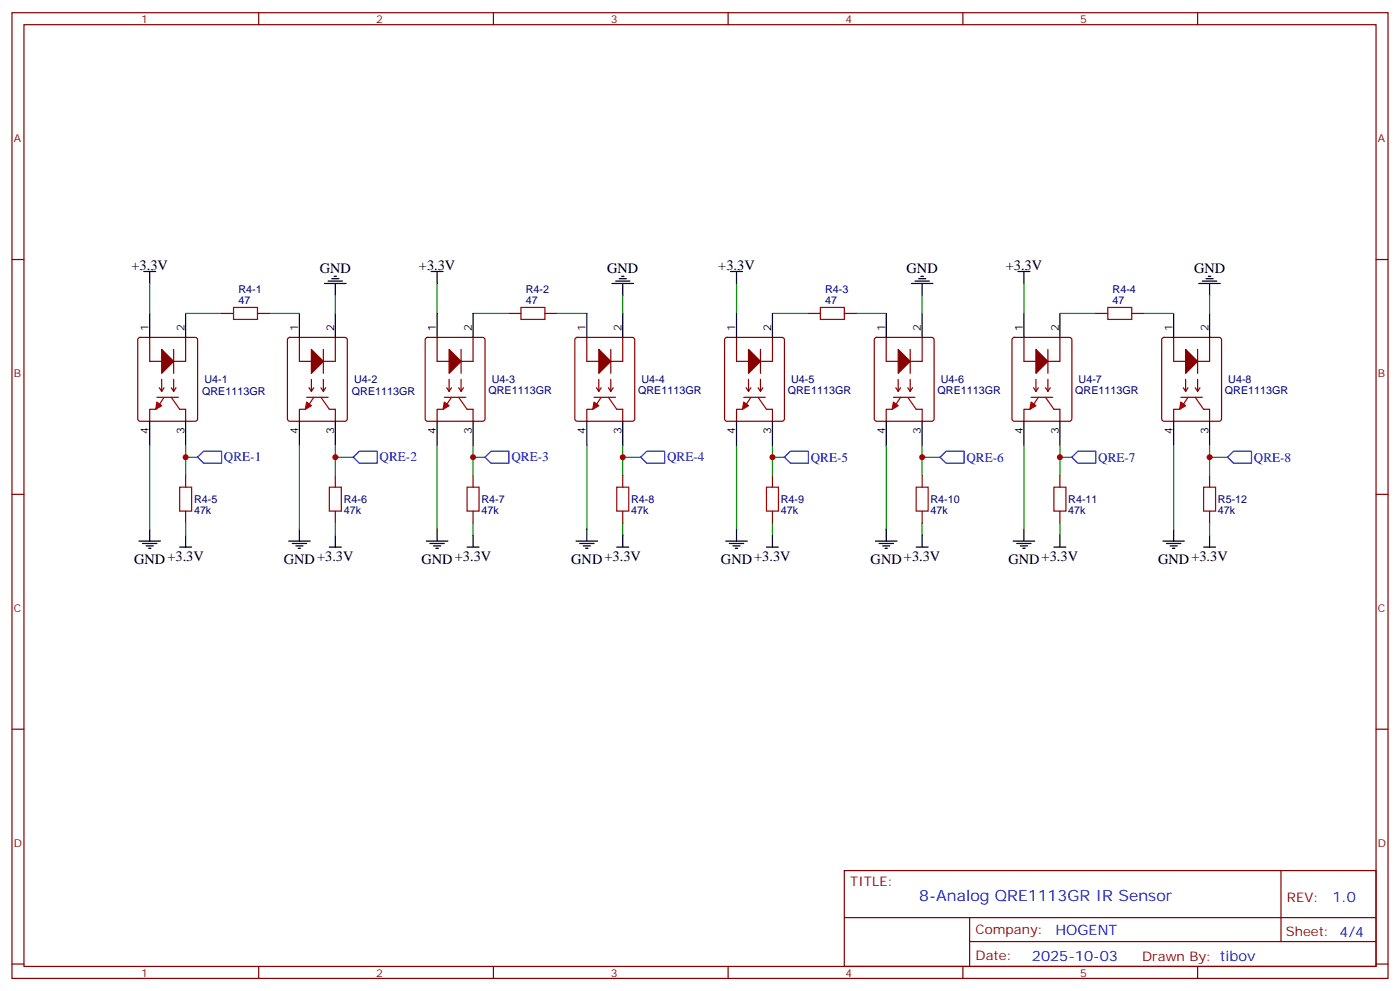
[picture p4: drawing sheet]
<svg xmlns="http://www.w3.org/2000/svg" width="412mm" height="292mm" viewBox="0 0 412 292" stroke-linecap="round" stroke-linejoin="round" font-family="sans-serif">
<g fill="none" stroke="#870000" stroke-width=".35">
<path d="M3.5 3.7h405.4v284.4h-405.4zM7.1 7.3h398.2v277.3h-398.2zM76.2 3.7v3.6M145.3 3.7v3.6M214.5 3.7v3.6M283.6 3.7v3.6M352.8 3.7v3.6M3.5 76.4h3.6M405.3 76.4h3.6M40.8 99.5l.5-.2h16.2l.5 .2 .2 .5v23.3l-.2 .5-.5 .2h-16.2l-.5-.2-.2-.5v-23.3zM44.1 99.3v7.1h10.6v-7.1M65.3 92.3h3.5"/>
<path d="M75.8 92.3h3.6M84.9 99.5l.5-.2h16.2l.5 .2 .2 .5v23.3l-.2 .5-.5 .2h-16.2l-.5-.2-.2-.5v-23.3zM88.2 99.3v7.1h10.6v-7.1M125.5 99.5l.4-.2h16.3l.5 .2 .2 .5v23.3l-.3 .5-.4 .2h-16.3l-.5-.2-.2-.5v-23.3zM128.8 99.3v7.1h10.5v-7.1M149.9 92.3h3.6M160.5 92.3h3.5M169.6 99.5l.4-.2h16.3l.5 .2 .2 .5v23.3l-.3 .5-.4 .2h-16.3l-.5-.2-.2-.5v-23.3zM172.9 99.3v7.1h10.5v-7.1M213.7 99.5l.4-.2h16.3l.5 .2 .2 .5v23.3l-.3 .5-.4 .2h-16.3l-.5-.2-.2-.5v-23.3zM217 99.3v7.1h10.5v-7.1M238.1 92.3h3.6"/>
<path d="M248.7 92.3h3.5M257.8 99.5l.4-.2h16.3l.5 .2 .2 .5v23.3l-.3 .5-.4 .2h-16.3l-.5-.2-.2-.5v-23.3zM261.1 99.3v7.1h10.5v-7.1M298.3 99.5l.5-.2h16.2l.5 .2 .2 .5v23.3l-.2 .5-.5 .2h-16.2l-.5-.2-.2-.5v-23.3zM301.6 99.3v7.1h10.6v-7.1M322.8 92.3h3.5M333.4 92.3h3.5M342.4 99.5l.5-.2h16.2l.5 .2 .2 .5v23.3l-.2 .5-.5 .2h-16.2l-.5-.2-.2-.5v-23.3zM345.7 99.3v7.1h10.6v-7.1M46.9 114.2l.7 1M47.6 111.7v3.5M48.3 114.2l-.7 1"/>
<path d="M50.4 114.2l.8 1M51.2 102.9v7M51.2 111.7v3.5M51.9 114.2l-.7 1M91 114.2l.7 1M91.7 111.7v3.5M92.4 114.2l-.7 1M94.5 114.2l.7 1M95.2 102.9v7M95.2 111.7v3.5M96 114.2l-.8 1M131.6 114.2l.7 1"/>
<path d="M132.3 111.7v3.5M133 114.2l-.7 1M135.1 114.2l.7 1M135.8 102.9v7M135.8 111.7v3.5M136.5 114.2l-.7 1M175.7 114.2l.7 1M176.4 111.7v3.5M177.1 114.2l-.7 1M179.2 114.2l.7 1M179.9 102.9v7M179.9 111.7v3.5"/>
<path d="M180.6 114.2l-.7 1M219.8 114.2l.7 1M220.5 111.7v3.5M221.2 114.2l-.7 1M223.3 114.2l.7 1M224 102.9v7M224 111.7v3.5M224.7 114.2l-.7 1M263.9 114.2l.7 1M264.6 111.7v3.5M265.3 114.2l-.7 1M267.4 114.2l.7 1"/>
<path d="M268.1 102.9v7M268.1 111.7v3.5M268.8 114.2l-.7 1M304.4 114.2l.8 1M305.2 111.7v3.5M305.9 114.2l-.7 1M308 114.2l.7 1M308.7 102.9v7M308.7 111.7v3.5M309.4 114.2l-.7 1M348.5 114.2l.7 1M349.2 111.7v3.5"/>
<path d="M350 114.2l-.8 1M352.1 114.2l.7 1M352.8 102.9v7M352.8 111.7v3.5M353.5 114.2l-.7 1M45.9 120.5h-1.8v3.5M52.9 120.5h1.8v3.5M54.7 139.9v3.5M90 120.5h-1.8v3.5M97 120.5h1.8v3.5M98.8 139.9v3.5M130.5 120.5h-1.7v3.5"/>
<path d="M137.6 120.5h1.7v3.5M139.3 139.9v3.5M174.6 120.5h-1.7v3.5M181.7 120.5h1.7v3.5M183.4 139.9v3.5M218.7 120.5h-1.7v3.5M225.8 120.5h1.7v3.5M227.5 139.9v3.5M262.8 120.5h-1.7v3.5M269.9 120.5h1.7v3.5M271.6 139.9v3.5M303.4 120.5h-1.8v3.5"/>
<path d="M310.4 120.5h1.8v3.5M312.2 139.9v3.5M347.5 120.5h-1.8v3.5M354.5 120.5h1.8v3.5M356.3 139.9v3.5M3.5 145.6h3.6M54.7 150.5v3.5M98.8 150.5v3.5M139.3 150.5v3.5M183.4 150.5v3.5M227.5 150.5v3.5M271.6 150.5v3.5"/>
<path d="M312.2 150.5v3.5M356.3 150.5v3.5M405.3 145.6h3.6M3.5 214.7h3.6M405.3 214.7h3.6M248.7 256.3h156.6v28.3h-156.6zM377.3 256.4v20.8M248.7 270.2h156.5M285.6 277.2h119.6M285.6 270.2v14.1M3.5 283.8h3.6M76.2 284.6v3.5"/>
<path d="M145.3 284.6v3.5M214.5 284.6v3.5M283.6 284.6v3.5M352.8 284.6v3.5M405.3 283.8h3.6"/>
</g>
<g fill="#870000" stroke="#870000" stroke-width=".35">
<path d="M47.6 102.9l3.6 3.5-3.6 3.5z"/>
<path d="M91.7 102.9l3.5 3.5-3.5 3.5z"/>
<path d="M176.4 102.9l3.5 3.5-3.5 3.5z"/>
<path d="M132.3 102.9l3.5 3.5-3.5 3.5z"/>
<path d="M305.2 102.9l3.5 3.5-3.5 3.5z"/>
<path d="M349.2 102.9l3.6 3.5-3.6 3.5z"/>
<path d="M264.6 102.9l3.5 3.5-3.5 3.5z"/>
<path d="M220.5 102.9l3.5 3.5-3.5 3.5z"/>
</g>
<g fill="none" stroke="#000" stroke-width=".35">
<path d="M42.3 79.9h3.6M44.1 79.9v3.6M127 79.9h3.5M128.8 79.9v3.6M215.2 79.9h3.5M217 79.9v3.6M299.9 79.9h3.5M301.6 79.9v3.6M44.1 92.3v7M54.7 92.3v7M88.2 92.3v7M95.6 83.5h6.4"/>
<path d="M96.7 82.8h4.2M97.7 82.1h2.1M98.4 81.4h.7M98.8 83.5v3.5M98.8 92.3v7M128.8 92.3v7M139.3 92.3v7M172.9 92.3v7M180.3 83.5h6.3M181.3 82.8h4.3M182.4 82.1h2.1M183.1 81.4h.7"/>
<path d="M183.4 83.5v3.5M183.4 92.3v7M217 92.3v7M227.5 92.3v7M261.1 92.3v7M268.5 83.5h6.3M269.5 82.8h4.3M270.6 82.1h2.1M271.3 81.4h.7M271.6 83.5v3.5M271.6 92.3v7M301.6 92.3v7"/>
<path d="M312.2 92.3v7M345.7 92.3v7M353.1 83.5h6.4M354.2 82.8h4.2M355.2 82.1h2.2M356 81.4h.7M356.3 83.5v3.5M356.3 92.3v7M44.1 124v7.1M54.7 124v7.1M88.2 124v7.1M98.8 124v7.1"/>
<path d="M128.8 124v7.1M139.3 124v7.1M172.9 124v7.1M183.4 124v7.1M217 124v7.1M227.5 124v7.1M261.1 124v7.1M271.6 124v7.1M301.6 124v7.1M312.2 124v7.1M345.7 124v7.1M356.3 124v7.1"/>
<path d="M40.9 159.3h6.4M44.1 155.8v3.5M54.7 157.6v3.5M85 159.3h6.4M88.2 155.8v3.5M98.8 157.6v3.5M125.6 159.3h6.3M128.8 155.8v3.5M139.3 157.6v3.5M169.7 159.3h6.3M172.9 155.8v3.5M183.4 157.6v3.5"/>
<path d="M213.8 159.3h6.3M217 155.8v3.5M227.5 157.6v3.5M257.9 159.3h6.3M261.1 155.8v3.5M271.6 157.6v3.5M298.4 159.3h6.4M301.6 155.8v3.5M312.2 157.6v3.5M342.5 159.3h6.4M345.7 155.8v3.5M356.3 157.6v3.5"/>
<path d="M42 160h4.2M43 160.7h2.2M43.7 161.4h.7M52.9 161.1h3.5M86.1 160h4.2M87.1 160.7h2.2M87.8 161.4h.7M97 161.1h3.5M126.6 160h4.3M127.7 160.7h2.1M128.4 161.4h.7M137.6 161.1h3.5"/>
<path d="M170.7 160h4.3M171.8 160.7h2.1M172.5 161.4h.7M181.7 161.1h3.5M214.8 160h4.3M215.9 160.7h2.1M216.6 161.4h.7M225.8 161.1h3.5M258.9 160h4.3M260 160.7h2.1M260.7 161.4h.7M269.9 161.1h3.5"/>
<path d="M299.5 160h4.2M300.6 160.7h2.1M301.3 161.4h.7M310.4 161.1h3.6M343.6 160h4.2M344.7 160.7h2.1M345.4 161.4h.7M354.5 161.1h3.6"/>
</g>
<g fill="#a10000" stroke="#a10000" stroke-width=".35">
<path d="M46.2 118.4l1.4 1.1-1.7 1z"/>
<path d="M90.3 118.4l1.4 1.1-1.7 1z"/>
<path d="M175 118.4l1.4 1.1-1.8 1z"/>
<path d="M130.9 118.4l1.4 1.1-1.8 1z"/>
<path d="M303.7 118.4l1.5 1.1-1.8 1z"/>
<path d="M347.8 118.4l1.4 1.1-1.7 1z"/>
<path d="M263.2 118.4l1.4 1.1-1.8 1z"/>
<path d="M219.1 118.4l1.4 1.1-1.8 1z"/>
</g>
<g fill="none" stroke="#a10000" stroke-width=".35">
<path d="M68.8 90.5h7v3.6h-7zM153.5 90.5h7v3.6h-7zM241.7 90.5h7v3.6h-7zM326.3 90.5h7.1v3.6h-7.1zM46.2 117h6.4M48.3 117l-1.4 2.1M50.4 117l2.5 3.5M90.3 117h6.4M92.4 117l-1.4 2.1M94.5 117l2.5 3.5M130.9 117h6.3M133 117l-1.4 2.1"/>
<path d="M135.1 117l2.5 3.5M175 117h6.3M177.1 117l-1.4 2.1M179.2 117l2.5 3.5M219.1 117h6.3M221.2 117l-1.4 2.1M223.3 117l2.5 3.5M263.2 117h6.3M265.3 117l-1.4 2.1M267.4 117l2.5 3.5M303.7 117h6.4M305.9 117l-1.5 2.1"/>
<path d="M308 117l2.4 3.5M347.8 117h6.4M350 117l-1.5 2.1M352.1 117l2.4 3.5M52.9 143.4h3.5v7.1h-3.5zM97 143.4h3.5v7.1h-3.5zM137.6 143.4h3.5v7.1h-3.5zM181.7 143.4h3.5v7.1h-3.5zM225.8 143.4h3.5v7.1h-3.5zM269.9 143.4h3.5v7.1h-3.5zM310.4 143.4h3.6v7.1h-3.6zM354.5 143.4h3.6v7.1h-3.6z"/>
</g>
<g fill="none" stroke="#008700" stroke-width=".35">
<path d="M44.1 83.5v8.8M54.7 92.3h10.6M79.4 92.3h8.8M98.8 87v5.3M128.8 83.5v8.8M139.3 92.3h10.6M164 92.3h8.9M183.4 87v5.3M217 83.5v8.8M227.5 92.3h10.6M252.2 92.3h8.9M271.6 87v5.3"/>
<path d="M301.6 83.5v8.8M312.2 92.3h10.6M336.9 92.3h8.8M356.3 87v5.3M44.1 131.1v24.7M54.7 131.1v8.8M54.7 134.6h3.5M88.2 131.1v24.7M98.8 134.6h5.3M98.8 131.1v8.8M128.8 131.1v24.7M139.3 134.6h3.6"/>
<path d="M139.3 131.1v8.8M172.9 131.1v24.7M183.4 134.6h5.3M183.4 131.1v8.8M217 131.1v24.7M227.5 134.6h3.6M227.5 131.1v8.8M261.1 131.1v24.7M271.6 134.6h5.3M271.6 131.1v8.8M301.6 131.1v24.7M312.2 134.6h3.5"/>
<path d="M312.2 131.1v8.8M345.7 131.1v24.7M356.3 134.6h5.3M356.3 131.1v8.8M54.7 154v3.6M98.8 154v3.6M139.3 154v3.6M183.4 154v3.6M227.5 154v3.6M271.6 154v3.6M312.2 154v3.6M356.3 154v3.6"/>
</g>
<path d="M58.2 134.6l1.8-1.7h5.3v3.5h-5.3zM104.1 134.6l1.7-1.7h5.3v3.5h-5.3zM142.9 134.6l1.7-1.7h5.3v3.5h-5.3zM188.7 134.6l1.8-1.7h5.3v3.5h-5.3zM231.1 134.6l1.7-1.7h5.3v3.5h-5.3zM278.7 132.9h5.3v3.5h-5.3l-1.8-1.8zM317.5 132.9h5.3v3.5h-5.3l-1.8-1.8zM361.6 134.6l1.8-1.7h5.3v3.5h-5.3z" fill="none" stroke="#00f" stroke-width=".35"/>
<g fill="#c00">
<circle cx="54.7" cy="134.6" r=".88"/>
<circle cx="98.8" cy="134.6" r=".88"/>
<circle cx="183.4" cy="134.6" r=".88"/>
<circle cx="139.3" cy="134.6" r=".88"/>
<circle cx="312.2" cy="134.6" r=".88"/>
<circle cx="356.3" cy="134.6" r=".88"/>
<circle cx="271.6" cy="134.6" r=".88"/>
<circle cx="227.5" cy="134.6" r=".88"/>
</g>
<text font-size="4.6" fill="#00f" x="270.8" y="265.4">8-Analog QRE1113GR IR Sensor</text>
<g font-size="4.2">
<text x="38.7" y="79.6">+3.3V</text>
<text x="94.2" y="80.3">GND</text>
<text x="123.4" y="79.6">+3.3V</text>
<text x="178.9" y="80.3">GND</text>
<text x="211.6" y="79.6">+3.3V</text>
<text x="267.1" y="80.3">GND</text>
<text x="296.3" y="79.6">+3.3V</text>
<text x="351.7" y="80.3">GND</text>
<text x="39.5" y="166">GND+3.3V</text>
<text x="83.6" y="166">GND+3.3V</text>
<text x="124.2" y="166">GND+3.3V</text>
<text x="168.3" y="166">GND+3.3V</text>
<text x="212.4" y="166">GND+3.3V</text>
<text x="256.5" y="166">GND+3.3V</text>
<text x="297" y="166">GND+3.3V</text>
<text x="341.1" y="166">GND+3.3V</text>
</g>
<g font-size="4.2" fill="#00f">
<text x="392.5" y="265.6">1.0</text>
<text x="310.9" y="275.2">HOGENT</text>
<text x="304" y="283">2025-10-03</text>
</g>
<g font-size="3.9" fill="#00f">
<text x="66" y="135.8">QRE-1</text>
<text x="111.8" y="135.8">QRE-2</text>
<text x="150.6" y="135.8">QRE-3</text>
<text x="196.5" y="135.8">QRE-4</text>
<text x="238.8" y="135.9">QRE-5</text>
<text x="284.7" y="135.9">QRE-6</text>
<text x="323.5" y="135.9">QRE-7</text>
<text x="369.4" y="135.9">QRE-8</text>
</g>
<g font-size="3.9" fill="#800">
<text x="250.5" y="260.9">TITLE:</text>
<text x="379.1" y="265.6">REV:</text>
<text x="287.4" y="275.1">Company:</text>
<text x="378.7" y="275.7">Sheet: 4/4</text>
<text x="287.4" y="282.8">Date:</text>
<text x="336.4" y="282.9">Drawn By: tibov</text>
</g>
<g font-size="3.2" fill="#800">
<text x="41.6" y="6.7">1</text>
<text x="110.8" y="6.7">2</text>
<text x="179.9" y="6.7">3</text>
<text x="249.1" y="6.7">4</text>
<text x="318.2" y="6.7">5</text>
<text x="4.1" y="41.8">A</text>
<text x="405.9" y="41.8">A</text>
<text x="4.1" y="111">B</text>
<text x="405.9" y="111">B</text>
<text x="4.1" y="180.1">C</text>
<text x="405.9" y="180.1">C</text>
<text x="4.1" y="249.3">D</text>
<text x="405.9" y="249.3">D</text>
<text x="41.6" y="287.5">1</text>
<text x="110.8" y="287.5">2</text>
<text x="179.9" y="287.5">3</text>
<text x="249.1" y="287.5">4</text>
<text x="318.2" y="287.5">5</text>
</g>
<g font-size="3.2" fill="#000080">
<text x="70.2" y="89.5">47</text>
<text x="70.2" y="86.3">R4-1</text>
<text x="154.9" y="89.5">47</text>
<text x="154.9" y="86.3">R4-2</text>
<text x="243.1" y="89.5">47</text>
<text x="243.1" y="86.3">R4-3</text>
<text x="327.7" y="89.5">47</text>
<text x="327.7" y="86.3">R4-4</text>
<text x="60.2" y="112.9">U4-1</text>
<text x="104.3" y="112.9">U4-2</text>
<text x="144.9" y="112.9">U4-3</text>
<text x="189" y="112.9">U4-4</text>
<text x="233.1" y="112.9">U4-5</text>
<text x="277.1" y="112.8">U4-6</text>
<text x="317.7" y="112.9">U4-7</text>
<text x="361.8" y="112.9">U4-8</text>
<text x="59.5" y="116.4">QRE1113GR</text>
<text x="103.6" y="116.4">QRE1113GR</text>
<text x="143.9" y="116">QRE1113GR</text>
<text x="188" y="116">QRE1113GR</text>
<text x="232.1" y="116">QRE1113GR</text>
<text x="276.2" y="116">QRE1113GR</text>
<text x="316.7" y="116">QRE1113GR</text>
<text x="360.8" y="116">QRE1113GR</text>
<text x="57.1" y="148.1">R4-5</text>
<text x="101.2" y="148.1">R4-6</text>
<text x="141.8" y="148.1">R4-7</text>
<text x="185.9" y="148.1">R4-8</text>
<text x="230" y="148.1">R4-9</text>
<text x="274.1" y="148.1">R4-10</text>
<text x="314.7" y="148.1">R4-11</text>
<text x="358.8" y="148.1">R5-12</text>
<text x="57.1" y="151.3">47k</text>
<text x="101.2" y="151.3">47k</text>
<text x="141.8" y="151.3">47k</text>
<text x="185.9" y="151.3">47k</text>
<text x="230" y="151.3">47k</text>
<text x="274.1" y="151.3">47k</text>
<text x="314.7" y="151.3">47k</text>
<text x="358.8" y="151.3">47k</text>
</g>
<g font-size="3.2">
<text x="43.7" y="97.6" transform="rotate(-90 43.7 97.6)">1</text>
<text x="54.3" y="97.6" transform="rotate(-90 54.3 97.6)">2</text>
<text x="87.8" y="97.6" transform="rotate(-90 87.8 97.6)">1</text>
<text x="98.4" y="97.6" transform="rotate(-90 98.4 97.6)">2</text>
<text x="128.4" y="97.6" transform="rotate(-90 128.4 97.6)">1</text>
<text x="139" y="97.6" transform="rotate(-90 139 97.6)">2</text>
<text x="172.5" y="97.6" transform="rotate(-90 172.5 97.6)">1</text>
<text x="183.1" y="97.6" transform="rotate(-90 183.1 97.6)">2</text>
<text x="216.6" y="97.6" transform="rotate(-90 216.6 97.6)">1</text>
<text x="227.2" y="97.6" transform="rotate(-90 227.2 97.6)">2</text>
<text x="260.7" y="97.6" transform="rotate(-90 260.7 97.6)">1</text>
<text x="271.3" y="97.6" transform="rotate(-90 271.3 97.6)">2</text>
<text x="301.3" y="97.6" transform="rotate(-90 301.3 97.6)">1</text>
<text x="311.9" y="97.6" transform="rotate(-90 311.9 97.6)">2</text>
<text x="345.4" y="97.6" transform="rotate(-90 345.4 97.6)">1</text>
<text x="356" y="97.6" transform="rotate(-90 356 97.6)">2</text>
<text x="43.7" y="127.8" transform="rotate(-90 43.7 127.8)">4</text>
<text x="54.3" y="127.8" transform="rotate(-90 54.3 127.8)">3</text>
<text x="87.8" y="127.8" transform="rotate(-90 87.8 127.8)">4</text>
<text x="98.4" y="127.8" transform="rotate(-90 98.4 127.8)">3</text>
<text x="128.4" y="127.8" transform="rotate(-90 128.4 127.8)">4</text>
<text x="139" y="127.8" transform="rotate(-90 139 127.8)">3</text>
<text x="172.5" y="127.8" transform="rotate(-90 172.5 127.8)">4</text>
<text x="183.1" y="127.8" transform="rotate(-90 183.1 127.8)">3</text>
<text x="216.6" y="127.8" transform="rotate(-90 216.6 127.8)">4</text>
<text x="227.2" y="127.8" transform="rotate(-90 227.2 127.8)">3</text>
<text x="260.7" y="127.8" transform="rotate(-90 260.7 127.8)">4</text>
<text x="271.3" y="127.8" transform="rotate(-90 271.3 127.8)">3</text>
<text x="301.3" y="127.8" transform="rotate(-90 301.3 127.8)">4</text>
<text x="311.9" y="127.8" transform="rotate(-90 311.9 127.8)">3</text>
<text x="345.4" y="127.8" transform="rotate(-90 345.4 127.8)">4</text>
<text x="356" y="127.8" transform="rotate(-90 356 127.8)">3</text>
</g>
</svg>
